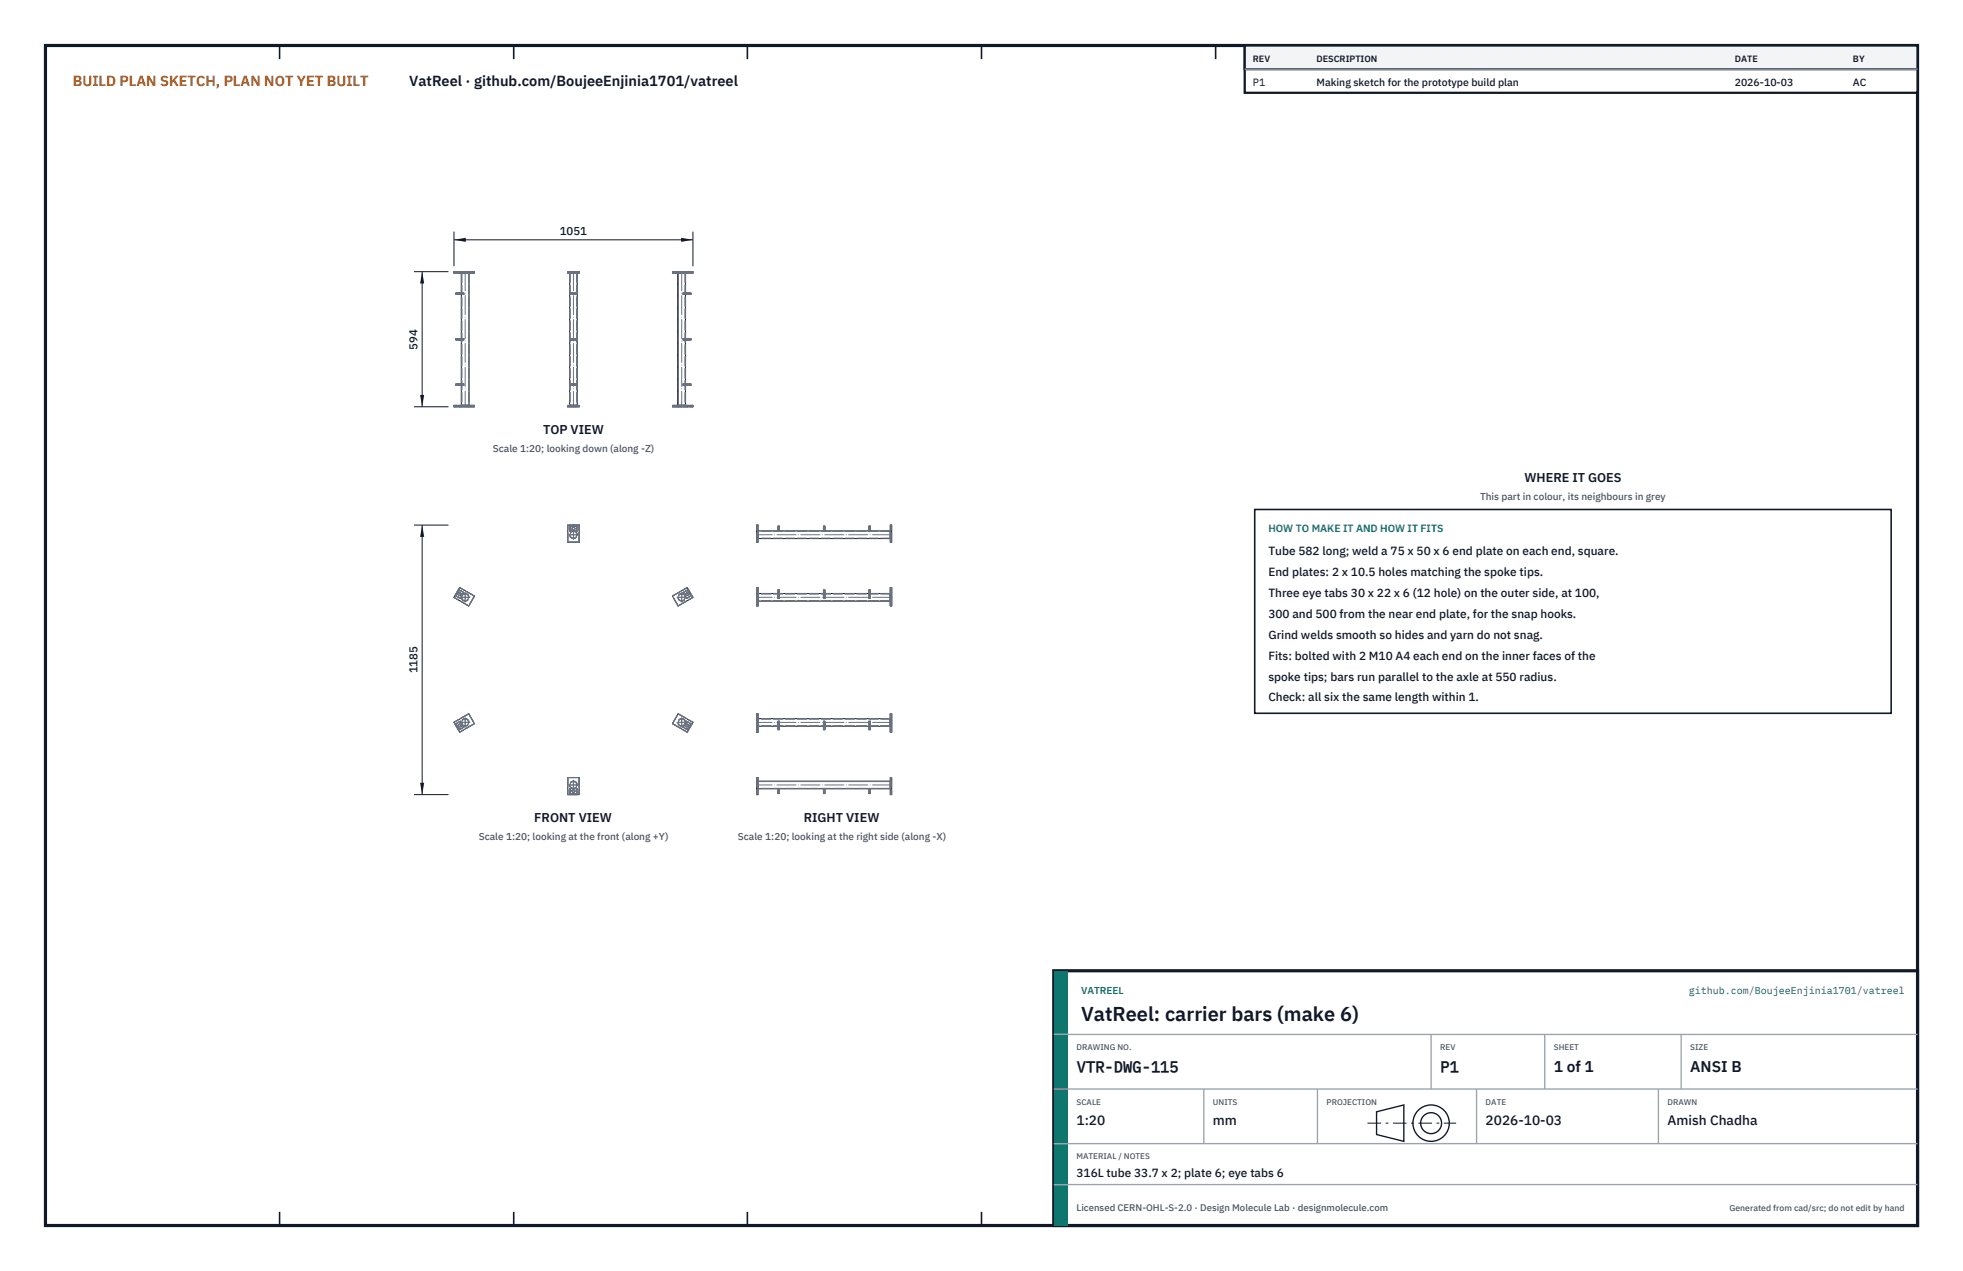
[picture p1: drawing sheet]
<svg xmlns="http://www.w3.org/2000/svg" width="432mm" height="279mm" viewBox="0 0 432 279" stroke-linecap="round" stroke-linejoin="round" font-family="sans-serif">
<path d="M10 10h411.8v259.4h-411.8z" fill="none" stroke="#111827" stroke-width=".7" stroke-linecap="butt"/>
<g fill="none" stroke="#111827" stroke-width=".35">
<path d="M61.5 10v3M113 10v3M164.4 10v3M215.9 10v3M267.4 10v3M318.9 10v3M370.3 10v3M61.5 266.4v3M113 266.4v3M164.4 266.4v3M215.9 266.4v3M267.4 266.4v3"/>
<path d="M318.9 266.4v3M370.3 266.4v3"/>
</g>
<g fill="none" stroke="#111727" stroke-width=".22">
<path d="M99.9 59.7h4.5v.3h-4.5zM101.1 59.7v.3M124.9 59.7h2.5v.3h-2.5zM147.9 59.7h4.5v.3h-4.5zM151.2 59.7v.3M100.3 64.4h1.7v.3h-1.7zM100.3 74.4h1.7v.3h-1.7zM101.1 64.4v.3M101.1 74.4v.3M101.5 60v4.4M101.5 64.7v9.7M101.5 74.7v9.7"/>
<path d="M103.2 60v29.1M125.3 60v29.1M125.4 64.4h1.5v.3h-1.5zM125.4 74.4h1.5v.3h-1.5zM127 60v29.1M149.1 60v29.1M150.3 64.4h1.7v.3h-1.7zM150.3 74.4h1.7v.3h-1.7zM150.8 60v4.4M150.8 64.7v9.7M150.8 74.7v9.7M151.2 64.4v.3"/>
<path d="M151.2 74.4v.3M99.9 89.1h4.5v.3h-4.5zM100.3 84.4h1.7v.3h-1.7zM101.1 84.4v.3M101.1 89.1v.3M101.5 84.7v4.4M124.9 89.1h2.5v.3h-2.5zM125.4 84.4h1.5v.3h-1.5zM147.9 89.1h4.5v.3h-4.5zM150.3 84.4h1.7v.3h-1.7zM150.8 84.7v4.4M151.2 89.1v.3"/>
<path d="M151.2 84.4v.3M124.9 115.4h2.5v3.8h-2.5zM166.4 115.4h.3v3.8h-.3zM166.7 116.7h4.4M166.7 118.4h29.1M171.1 115.7h.3v1.1h-.3zM171.4 116.7h9.7M181.1 115.7h.3v1.1h-.3zM181.4 116.7h9.7M191.1 115.7h.3v1.1h-.3zM191.4 116.7h4.4M195.8 115.4h.3v3.8h-.3z"/>
<path d="M101.1 129.2l3.3 1.8-1.3 2.2-3.2-1.9zM147.9 131l3.3-1.8 1.2 2.1-3.2 1.9zM166.4 129.2h.3v4h-.3zM166.4 131.3h.3M166.7 130.5h4.4M166.7 132.1h29.1M171.1 129.7h.3v1.9h-.3zM171.1 131h.3M171.4 130.5h9.7M181.1 129.7h.3v1.9h-.3zM181.1 131h.3M181.4 130.5h9.7"/>
<path d="M191.1 129.7h.3v1.9h-.3zM191.1 131h.3M191.4 130.5h4.4M195.8 129.2h.3v4h-.3zM195.8 131.3h.3M99.9 158.8l3.2-1.9 1.3 2.2-3.3 1.9zM149.2 156.9l3.2 1.9-1.2 2.2-3.3-1.9zM166.4 156.9h.3v4.1h-.3zM166.4 158.8h.3M166.7 158h29.1M166.7 159.6h4.4M171.1 158.6h.3v1.8h-.3z"/>
<path d="M171.1 159.1h.3M171.4 159.6h9.7M181.1 158.6h.3v1.8h-.3zM181.1 159.1h.3M181.4 159.6h9.7M191.1 158.6h.3v1.8h-.3zM191.1 159.1h.3M191.4 159.6h4.4M195.8 156.9h.3v4.1h-.3zM195.8 158.8h.3M124.9 170.9h2.5v3.8h-2.5zM166.4 170.9h.3v3.8h-.3z"/>
<path d="M166.7 171.7h29.1M166.7 173.4h4.4M171.1 173.3h.3v1.1h-.3zM171.4 173.4h9.7M181.1 173.3h.3v1.1h-.3zM181.4 173.4h9.7M191.1 173.3h.3v1.1h-.3zM191.4 173.4h4.4M195.8 170.9h.3v3.8h-.3z"/>
</g>
<g fill="none" stroke="#6a7180" stroke-width=".22" stroke-dasharray="2.1 .5">
<path d="M99.9 59.7h1.2M103.1 59.7h-3.2M103.1 59.7h1.3M104.4 59.7h-1.3M104.4 59.7h-3.3M124.9 59.7h2.5M127.4 59.7h-2.5M147.9 59.7h1.3M147.9 59.7h3.3M149.2 59.7h3.2M149.2 59.7h-1.3M151.2 59.7h1.2"/>
<path d="M99.9 60h1.2M99.9 60v-.3M100.3 64.4h.8M100.3 64.7h.8M100.3 74.4h.8M100.3 74.7h.8M100.3 64.7v-.3M100.3 74.7v-.3M100.9 64.4h.6M100.9 64.7h.6M100.9 74.4h.6M100.9 74.7h.6"/>
<path d="M100.9 64.4h.1M100.9 64.7h.1M100.9 74.4h.1M100.9 74.7h.1M100.9 64.4v.3M100.9 74.4v.3M101.1 64.7v-.3M101.1 74.7v-.3M101.1 60v-.3M101.3 64.4h-1M101.3 64.7v-.3M101.3 64.7h-1"/>
<path d="M101.3 74.4h-1M101.3 74.7v-.3M101.3 74.7h-1M101.3 64.4h.2M101.3 64.7h.2M101.3 74.4h.2M101.3 74.7h.2M101.5 64.4h-.6M101.5 64.7h-.6M101.5 74.4h-.6M101.5 74.7h-.6M101.5 64.4v.3"/>
<path d="M101.5 74.4v.3M101.5 60h1.7M101.5 60v29.1M101.5 64.4h-.2M101.5 64.7h-.2M101.5 74.4h-.2M101.5 74.7h-.2M101.5 64.4h.3M101.5 64.7h.3M101.5 74.4h.3M101.5 74.7h.3M101.6 60h1.5"/>
<path d="M101.6 60v29.1M101.8 64.4h-.3M101.8 64.7h-.3M101.8 64.4v.3M101.8 74.4h-.3M101.8 74.4v.3M101.8 74.7h-.3M101.8 64.4h.2M101.8 64.7h.2M101.8 74.4h.2M101.8 74.7h.2M102 64.4h-.2"/>
<path d="M102 64.7h-.2M102 74.4h-.2M102 74.7h-.2M102 64.4h-.9M102 64.7v-.3M102 64.7h-.9M102 74.4h-.9M102 74.7v-.3M102 74.7h-.9M103.1 60h-1.5M103.1 60v29.1M103.1 60v-.3"/>
<path d="M103.1 60h-3.2M103.1 60h1.3M103.2 60h-1.7M103.2 60v29.1M104.4 60h-1.3M104.4 60v-.3M104.4 60h-3.3M124.9 60v-.3M124.9 60h2.5M125.3 60h1.7M125.3 60v29.1M125.4 64.7v-.3"/>
<path d="M125.4 74.7v-.3M125.4 64.4h1.5M125.4 64.4h.5M125.4 64.7h1.5M125.4 64.7h.5M125.4 74.4h1.5M125.4 74.4h.5M125.4 74.7h.5M125.4 74.7h1.5M125.4 60h1.5M125.4 60v29.1M125.8 64.4h.6"/>
<path d="M125.8 64.7h.6M125.8 74.4h.6M125.8 74.7h.6M125.8 64.4h.3M125.8 64.7h.3M125.8 74.4h.3M125.8 74.7h.3M125.8 64.4v.3M125.8 74.4v.3M125.9 64.4v.3M125.9 74.4v.3M125.9 64.4h-.5"/>
<path d="M125.9 64.7h-.5M125.9 74.4h-.5M125.9 74.7h-.5M125.9 64.4h.5M125.9 64.7h.5M125.9 74.4h.5M125.9 74.7h.5M126.1 64.4h-.3M126.1 64.7h-.3M126.1 74.4h-.3M126.1 74.7h-.3M126.1 64.4h.3"/>
<path d="M126.1 64.7h.3M126.1 74.4h.3M126.1 74.7h.3M126.4 64.4h-.5M126.4 64.7h-.5M126.4 64.4v.3M126.4 74.4h-.5M126.4 74.4v.3M126.4 74.7h-.5M126.4 64.4h.5M126.4 64.7h.5M126.4 74.4h.5"/>
<path d="M126.4 74.7h.5M126.4 64.4h-.3M126.4 64.7h-.3M126.4 74.4h-.3M126.4 74.7h-.3M126.4 64.4h-.6M126.4 64.7h-.6M126.4 74.4h-.6M126.4 74.7h-.6M126.9 60h-1.5M126.9 60v29.1M126.9 64.4h-.5"/>
<path d="M126.9 64.7h-.5M126.9 64.7v-.3M126.9 74.4h-.5M126.9 74.7h-.5M126.9 74.7v-.3M127 60h-1.7M127 60v29.1M127.4 60h-2.5M127.4 60v-.3M147.9 60h1.3M147.9 60v-.3M147.9 60h3.3"/>
<path d="M149.1 60h1.7M149.2 60v-.3M149.2 60h3.2M149.2 60h-1.3M149.2 60h1.5M149.2 60v29.1M150.3 64.4h.2M150.3 64.4h.9M150.3 64.7h.2M150.3 64.7h.9M150.3 64.7v-.3M150.3 74.4h.2"/>
<path d="M150.3 74.4h.9M150.3 74.7h.2M150.3 74.7v-.3M150.3 74.7h.9M150.5 64.4h.3M150.5 64.7h.3M150.5 64.4v.3M150.5 74.4h.3M150.5 74.4v.3M150.5 74.7h.3M150.5 64.4h-.2M150.5 64.7h-.2"/>
<path d="M150.5 74.4h-.2M150.5 74.7h-.2M150.7 60h-1.5M150.7 60v29.1M150.8 64.4v.3M150.8 74.4v.3M150.8 64.4h.2M150.8 64.7h.2M150.8 74.4h.2M150.8 74.7h.2M150.8 64.4h-.3M150.8 64.7h-.3"/>
<path d="M150.8 74.4h-.3M150.8 74.7h-.3M150.8 60h-1.7M150.8 60v29.1M150.8 64.4h.6M150.8 64.7h.6M150.8 74.4h.6M150.8 74.7h.6M151 64.4h1M151 64.7v-.3M151 64.7h1M151 74.4h1"/>
<path d="M151 74.7v-.3M151 74.7h1M151 64.4h-.2M151 64.7h-.2M151 74.4h-.2M151 74.7h-.2M151.2 60h1.2M151.2 60v-.3M151.2 64.4h.8M151.2 64.7h.8M151.2 74.4h.8M151.2 74.7h.8"/>
<path d="M151.2 64.7v-.3M151.2 74.7v-.3M151.4 64.4h.1M151.4 64.7h.1M151.4 74.4h.1M151.4 74.7h.1M151.4 64.4h-.6M151.4 64.7h-.6M151.4 74.4h-.6M151.4 74.7h-.6M151.4 64.4v.3M151.4 74.4v.3"/>
<path d="M152 64.7v-.3M152 74.7v-.3M152.4 60v-.3M99.9 89.1h1.2M99.9 89.4v-.3M99.9 89.4h1.2M100.3 84.4h.8M100.3 84.7h.8M100.3 84.7v-.3M100.9 84.4h.6M100.9 84.7h.6M100.9 84.4h.1"/>
<path d="M100.9 84.7h.1M100.9 84.4v.3M101.1 84.7v-.3M101.1 89.4v-.3M101.3 84.4h-1M101.3 84.7v-.3M101.3 84.7h-1M101.3 84.4h.2M101.3 84.7h.2M101.5 84.4h-.6M101.5 84.7h-.6M101.5 84.4v.3"/>
<path d="M101.5 89.1h1.7M101.5 84.4h-.2M101.5 84.7h-.2M101.5 84.4h.3M101.5 84.7h.3M101.6 89.1h1.5M101.8 84.4h-.3M101.8 84.4v.3M101.8 84.7h-.3M101.8 84.4h.2M101.8 84.7h.2M102 84.4h-.2"/>
<path d="M102 84.7h-.2M102 84.4h-.9M102 84.7v-.3M102 84.7h-.9M103.1 89.1h-1.5M103.1 89.1h-3.2M103.1 89.4v-.3M103.1 89.4h-3.2M103.1 89.1h1.3M103.1 89.4h1.3M103.2 89.1h-1.7M104.4 89.1h-1.3"/>
<path d="M104.4 89.4h-1.3M104.4 89.1h-3.3M104.4 89.4v-.3M104.4 89.4h-3.3M124.9 89.4v-.3M124.9 89.1h2.5M124.9 89.4h2.5M125.3 89.1h1.7M125.4 84.7v-.3M125.4 84.4h1.5M125.4 84.4h.5M125.4 84.7h.5"/>
<path d="M125.4 84.7h1.5M125.4 89.1h1.5M125.8 84.4h.6M125.8 84.7h.6M125.8 84.4h.3M125.8 84.7h.3M125.8 84.4v.3M125.9 84.4v.3M125.9 84.4h-.5M125.9 84.7h-.5M125.9 84.4h.5M125.9 84.7h.5"/>
<path d="M126.1 84.4h-.3M126.1 84.7h-.3M126.1 84.4h.3M126.1 84.7h.3M126.4 84.4h-.5M126.4 84.4v.3M126.4 84.7h-.5M126.4 84.4h.5M126.4 84.7h.5M126.4 84.4h-.3M126.4 84.7h-.3M126.4 84.4h-.6"/>
<path d="M126.4 84.7h-.6M126.9 89.1h-1.5M126.9 84.4h-.5M126.9 84.7h-.5M126.9 84.7v-.3M127 89.1h-1.7M127.4 89.1h-2.5M127.4 89.4v-.3M127.4 89.4h-2.5M147.9 89.1h3.3M147.9 89.1h1.3M147.9 89.4v-.3"/>
<path d="M147.9 89.4h3.3M147.9 89.4h1.3M149.1 89.1h1.7M149.2 89.1h3.2M149.2 89.4v-.3M149.2 89.4h3.2M149.2 89.1h-1.3M149.2 89.4h-1.3M149.2 89.1h1.5M150.3 84.4h.2M150.3 84.4h.9M150.3 84.7h.2"/>
<path d="M150.3 84.7v-.3M150.3 84.7h.9M150.5 84.4h.3M150.5 84.4v.3M150.5 84.7h.3M150.5 84.4h-.2M150.5 84.7h-.2M150.7 89.1h-1.5M150.8 84.4v.3M150.8 84.4h.2M150.8 84.7h.2M150.8 84.4h-.3"/>
<path d="M150.8 84.7h-.3M150.8 89.1h-1.7M150.8 84.4h.6M150.8 84.7h.6M151 84.4h1M151 84.7v-.3M151 84.7h1M151 84.4h-.2M151 84.7h-.2M151.2 89.1h1.2M151.2 89.4v-.3M151.2 89.4h1.2"/>
<path d="M151.2 84.4h.8M151.2 84.7h.8M151.2 84.7v-.3M151.4 84.4h.1M151.4 84.7h.1M151.4 84.4h-.6M151.4 84.7h-.6M151.4 84.4v.3M152 84.7v-.3M152.4 89.4v-.3M124.9 119.2v-3.8M125.4 116.8v-1.1"/>
<path d="M125.9 116.8h-.5M125.9 116h.4v.4h-.4zM126.4 116.8h-.5M126.9 115.7h-1.5M126.9 116.8h-.5M126.9 116.8v-1.1M127.4 119.2h-2.5M127.4 119.2v-3.8M127.4 115.4h-2.5M166.4 115.4h.3M166.4 119.2h.3M166.4 119.2v-3.8"/>
<path d="M166.7 117.6v-.9M166.7 116.7v1.7M166.7 118.4v-.8M166.7 119.2v-3.8M166.7 117.6v-.8M166.7 116.8v1.5M166.7 118.3v-.7M171.1 116.8v-.1M171.1 116.7v.1M171.1 116.8h.3M171.1 116.8v-1.1M171.1 115.9v.6"/>
<path d="M171.1 116.5v-.6M171.1 115.7h.3M171.4 116.8v-.1M171.4 116.7v.1M171.4 116.8h-.3M171.4 116.8v-1.1M171.4 115.9v.6M171.4 116.5v-.6M171.4 115.9h-.3M171.4 116.5h-.3M181.1 116.8v-.1M181.1 116.7v.1"/>
<path d="M181.1 116.8h.3M181.1 116.8v-1.1M181.1 115.9v.6M181.1 116.5v-.6M181.1 115.7h.3M181.4 116.8v-.1M181.4 116.7v.1M181.4 116.8h-.3M181.4 116.8v-1.1M181.4 115.9v.6M181.4 116.5v-.6M181.4 115.9h-.3"/>
<path d="M181.4 116.5h-.3M191.1 116.8v-.1M191.1 116.7v.1M191.1 116.8h.3M191.1 116.8v-1.1M191.1 115.9v.6M191.1 116.5v-.6M191.1 115.7h.3M191.4 116.8v-.1M191.4 116.7v.1M191.4 116.8h-.3M191.4 116.8v-1.1"/>
<path d="M191.4 115.9v.6M191.4 116.5v-.6M191.4 115.9h-.3M191.4 116.5h-.3M195.8 119.2h.3M195.8 119.2v-3.8M195.8 117.6v-.9M195.8 116.7v1.7M195.8 118.4v-.8M195.8 115.4h.3M195.8 117.6v-.8M195.8 116.8v1.5"/>
<path d="M195.8 118.3v-.7M195.8 116.8h-29.1M195.8 118.3h-29.1M196.1 119.2v-3.8M101 130.4h.4v.5h-.4zM101.1 129.7l-.8 1.3M101.1 129.2l-1.2 2.1M101.3 131.6l-1-.6M101.5 131.2l-.2 .4M101.8 130.7l-.3 .5M102 130.3l-.2 .4M102 130.3l-.9-.6"/>
<path d="M103.1 133.2l-3.2-1.9M104.4 131l-1.3 2.2M104.4 131l-3.3-1.8M147.9 131l3.3-1.8M149.2 133.2l-1.3-2.2M149.2 133.2l3.2-1.9M150.3 130.3l.9-.6M150.5 130.7l-.2-.4M150.8 131.2l-.3-.5M150.9 130.4h.4v.5h-.4zM151 131.6l-.2-.4M151 131.6l1-.6"/>
<path d="M152 131l-.8-1.3M152.4 131.3l-1.2-2.1M166.4 131h.3M166.4 129.2h.3M166.4 131v-1.8M166.4 129.2v2.1M166.4 131.3h.3M166.4 131v2.2M166.4 133.2h.3M166.4 133.2v-1.9M166.4 133.2v-2.2M166.7 131.3v-.8"/>
<path d="M166.7 130.5v1.6M166.7 132.1v-.8M166.7 131v-1.8M166.7 129.2v2.1M166.7 131v2.2M166.7 133.2v-1.9M166.7 131.3v-.7M166.7 130.6v1.4M166.7 132v-.7M166.7 133.2v-2.2M171.1 130.7v.5M171.1 130.3v.4"/>
<path d="M171.1 130.3h.3M171.1 131.2v.4M171.1 131.6h.3M171.1 129.7v1.3M171.1 131.6v-.6M171.1 130.3v-.6M171.1 130.5v.4M171.1 130.9v-.6M171.1 130.3v.2M171.1 131h.3M171.1 129.7h.3M171.1 131.2v-.5"/>
<path d="M171.1 131.6v-.4M171.1 130.7v-.4M171.1 130.5v-.2M171.1 130.3v.6M171.1 130.9v-.4M171.4 130.7v.5M171.4 130.7h-.3M171.4 131.2h-.3M171.4 129.7v1.3M171.4 131.6v-.6M171.4 131.2v.4M171.4 130.3v.4"/>
<path d="M171.4 130.3v-.6M171.4 130.5v.4M171.4 130.9v-.6M171.4 130.3v.2M171.4 131.2v-.5M171.4 130.7v-.4M171.4 131.6v-.4M171.4 130.5v-.2M171.4 130.3v.6M171.4 130.9v-.4M171.4 130.3h-.3M171.4 130.9h-.3"/>
<path d="M171.4 130.5h-.3M181.1 130.7v.5M181.1 130.3v.4M181.1 130.3h.3M181.1 131.2v.4M181.1 131.6h.3M181.1 129.7v1.3M181.1 131.6v-.6M181.1 130.3v-.6M181.1 130.5v.4M181.1 130.9v-.6M181.1 130.3v.2"/>
<path d="M181.1 131h.3M181.1 129.7h.3M181.1 131.2v-.5M181.1 131.6v-.4M181.1 130.7v-.4M181.1 130.5v-.2M181.1 130.3v.6M181.1 130.9v-.4M181.4 130.7v.5M181.4 130.7h-.3M181.4 131.2h-.3M181.4 129.7v1.3"/>
<path d="M181.4 131.6v-.6M181.4 131.2v.4M181.4 130.3v.4M181.4 130.3v-.6M181.4 130.5v.4M181.4 130.9v-.6M181.4 130.3v.2M181.4 131.2v-.5M181.4 130.7v-.4M181.4 131.6v-.4M181.4 130.5v-.2M181.4 130.3v.6"/>
<path d="M181.4 130.9v-.4M181.4 130.3h-.3M181.4 130.9h-.3M181.4 130.5h-.3M191.1 130.7v.5M191.1 131.2v.4M191.1 131.6h.3M191.1 129.7v1.3M191.1 131.6v-.6M191.1 130.3v.4M191.1 130.3v-.6M191.1 130.5v.4"/>
<path d="M191.1 130.9v-.6M191.1 130.3v.2M191.1 130.3h.3M191.1 131h.3M191.1 129.7h.3M191.1 131.2v-.5M191.1 130.7v-.4M191.1 131.6v-.4M191.1 130.5v-.2M191.1 130.3v.6M191.1 130.9v-.4M191.4 130.7v.5"/>
<path d="M191.4 131.2h-.3M191.4 130.7h-.3M191.4 129.7v1.3M191.4 131.6v-.6M191.4 131.2v.4M191.4 130.3v.4M191.4 130.3v-.6M191.4 130.5v.4M191.4 130.9v-.6M191.4 130.3v.2M191.4 131.2v-.5M191.4 130.7v-.4"/>
<path d="M191.4 131.6v-.4M191.4 130.5v-.2M191.4 130.3v.6M191.4 130.9v-.4M191.4 130.3h-.3M191.4 130.9h-.3M191.4 130.5h-.3M195.8 131v2.2M195.8 133.2h.3M195.8 131h.3M195.8 131v-1.8M195.8 129.2v2.1"/>
<path d="M195.8 133.2v-1.9M195.8 131.3v-.8M195.8 130.5v1.6M195.8 132.1v-.8M195.8 131.3h.3M195.8 129.2h.3M195.8 131.3v-.7M195.8 130.6v1.4M195.8 132v-.7M195.8 133.2v-2.2M195.8 130.5h-29.1M195.8 132.1h-29.1"/>
<path d="M195.8 130.6h-29.1M195.8 132h-29.1M196.1 131v2.2M196.1 133.2v-1.9M196.1 131v-1.8M196.1 129.2v2.1M196.1 133.2v-2.2M99.9 158.8l1.2 2.2M100.3 159.1l.8 1.3M101 159.3h.4v.4h-.4zM101.3 158.6l.2 .4M101.3 158.6l-1 .5"/>
<path d="M101.5 159l.3 .4M101.8 159.4l.2 .5M102 159.9l-.9 .5M103.1 156.9l1.3 2.2M103.1 156.9l-3.2 1.9M104.4 159.1l-3.3 1.9M147.9 159.1l1.3-2.2M147.9 159.1l3.3 1.9M149.2 156.9l3.2 1.9M150.3 159.9l.2-.5M150.3 159.9l.9 .5M150.5 159.4l.3-.4"/>
<path d="M150.8 159l.2-.4M150.9 159.3h.4v.4h-.4zM151 158.6l1 .5M166.4 156.9h.3M166.4 158.8h.3M166.4 156.9v1.9M166.4 158.8v2.2M166.4 156.9v2.2M166.4 159.1h.3M166.4 159.1v1.9M166.4 159.1v-2.2M166.7 158.8v-.8"/>
<path d="M166.7 158v1.6M166.7 159.6v-.8M166.7 156.9v1.9M166.7 158.8v2.2M166.7 156.9v2.2M166.7 159.1v1.9M166.7 158.8v-.7M166.7 158.1v1.4M166.7 159.5v-.7M166.7 159.1v-2.2M171.1 159v.4M171.1 158.6v.4"/>
<path d="M171.1 158.6h.3M171.1 159.4v.5M171.1 159.9h.3M171.1 159.1v1.3M171.1 159.9v.5M171.1 158.6v.5M171.1 159.6v.2M171.1 159.8v-.6M171.1 159.2v.4M171.1 159.1h.3M171.1 159.4v-.4M171.1 159.9v-.5"/>
<path d="M171.1 159v-.4M171.1 159.6v-.4M171.1 159.2v.6M171.1 159.8v-.2M171.4 159v.4M171.4 159h-.3M171.4 159.4h-.3M171.4 159.1v1.3M171.4 159.9v.5M171.4 159.4v.5M171.4 158.6v.4M171.4 158.6v.5"/>
<path d="M171.4 159.6v.2M171.4 159.8v-.6M171.4 159.2v.4M171.4 159.4v-.4M171.4 159v-.4M171.4 159.9v-.5M171.4 159.6v-.4M171.4 159.2v.6M171.4 159.8v-.2M171.4 159.2h-.3M171.4 159.8h-.3M171.4 159.6h-.3"/>
<path d="M181.1 159v.4M181.1 158.6v.4M181.1 158.6h.3M181.1 159.4v.5M181.1 159.9h.3M181.1 159.1v1.3M181.1 159.9v.5M181.1 158.6v.5M181.1 159.6v.2M181.1 159.8v-.6M181.1 159.2v.4M181.1 159.1h.3"/>
<path d="M181.1 159.4v-.4M181.1 159.9v-.5M181.1 159v-.4M181.1 159.6v-.4M181.1 159.2v.6M181.1 159.8v-.2M181.4 159v.4M181.4 159h-.3M181.4 159.4h-.3M181.4 159.1v1.3M181.4 159.9v.5M181.4 159.4v.5"/>
<path d="M181.4 158.6v.4M181.4 158.6v.5M181.4 159.6v.2M181.4 159.8v-.6M181.4 159.2v.4M181.4 159.4v-.4M181.4 159v-.4M181.4 159.9v-.5M181.4 159.6v-.4M181.4 159.2v.6M181.4 159.8v-.2M181.4 159.2h-.3"/>
<path d="M181.4 159.8h-.3M181.4 159.6h-.3M191.1 159v.4M191.1 159.4v.5M191.1 159.9h.3M191.1 159.1v1.3M191.1 159.9v.5M191.1 158.6v.4M191.1 158.6v.5M191.1 159.6v.2M191.1 159.8v-.6M191.1 159.2v.4"/>
<path d="M191.1 158.6h.3M191.1 159.1h.3M191.1 159.4v-.4M191.1 159v-.4M191.1 159.9v-.5M191.1 159.6v-.4M191.1 159.2v.6M191.1 159.8v-.2M191.4 159v.4M191.4 159.4h-.3M191.4 159h-.3M191.4 159.1v1.3"/>
<path d="M191.4 159.9v.5M191.4 159.4v.5M191.4 158.6v.4M191.4 158.6v.5M191.4 159.6v.2M191.4 159.8v-.6M191.4 159.2v.4M191.4 159.4v-.4M191.4 159v-.4M191.4 159.9v-.5M191.4 159.6v-.4M191.4 159.2v.6"/>
<path d="M191.4 159.8v-.2M191.4 159.2h-.3M191.4 159.8h-.3M191.4 159.6h-.3M195.8 156.9v2.2M195.8 159.1h.3M195.8 156.9h.3M195.8 156.9v1.9M195.8 158.8v2.2M195.8 159.1v1.9M195.8 158.8v-.8M195.8 158v1.6"/>
<path d="M195.8 159.6v-.8M195.8 158.8h.3M195.8 158.8v-.7M195.8 158.1v1.4M195.8 159.5v-.7M195.8 159.1v-2.2M195.8 158h-29.1M195.8 159.6h-29.1M195.8 158.1h-29.1M195.8 159.5h-29.1M196.1 156.9v2.2M196.1 159.1v1.9"/>
<path d="M196.1 156.9v1.9M196.1 158.8v2.2M196.1 159.1v-2.2M124.9 170.9h2.5M124.9 170.9v3.8M124.9 174.7h2.5M125.4 174.4h1.5M125.4 173.3h.5M125.4 173.3v1.1M125.9 173.3h.5M125.9 173.7h.4v.4h-.4zM126.4 173.3h.5"/>
<path d="M126.9 173.3v1.1M127.4 170.9v3.8M151.2 161l1.2-2.2M151.2 160.4l.8-1.3M166.4 161h.3M166.4 170.9h.3M166.4 174.7h.3M166.4 170.9v3.8M166.7 172.6v-.9M166.7 171.7v1.7M166.7 173.4v-.8M166.7 170.9v3.8"/>
<path d="M166.7 172.6v-.8M166.7 171.8v1.5M166.7 173.3v-.7M171.1 160.4h.3M171.1 173.3v.1M171.1 173.4v-.1M171.1 173.3h.3M171.1 173.3v1.1M171.1 174.2v-.6M171.1 173.6v.6M171.1 174.4h.3M171.4 173.3v.1"/>
<path d="M171.4 173.4v-.1M171.4 173.3h-.3M171.4 173.3v1.1M171.4 174.2v-.6M171.4 173.6v.6M171.4 174.2h-.3M171.4 173.6h-.3M181.1 160.4h.3M181.1 173.3v.1M181.1 173.4v-.1M181.1 173.3h.3M181.1 173.3v1.1"/>
<path d="M181.1 174.2v-.6M181.1 173.6v.6M181.1 174.4h.3M181.4 173.3v.1M181.4 173.4v-.1M181.4 173.3h-.3M181.4 173.3v1.1M181.4 174.2v-.6M181.4 173.6v.6M181.4 174.2h-.3M181.4 173.6h-.3M191.1 160.4h.3"/>
<path d="M191.1 173.3v.1M191.1 173.4v-.1M191.1 173.3v1.1M191.1 174.2v-.6M191.1 173.6v.6M191.1 173.3h.3M191.1 174.4h.3M191.4 173.3v.1M191.4 173.4v-.1M191.4 173.3h-.3M191.4 173.3v1.1M191.4 174.2v-.6"/>
<path d="M191.4 173.6v.6M191.4 174.2h-.3M191.4 173.6h-.3M195.8 161h.3M195.8 170.9h.3M195.8 170.9v3.8M195.8 172.6v-.9M195.8 171.7v1.7M195.8 173.4v-.8M195.8 174.7h.3M195.8 172.6v-.8M195.8 171.8v1.5"/>
<path d="M195.8 173.3v-.7M195.8 171.8h-29.1M195.8 173.3h-29.1M196.1 170.9v3.8"/>
<circle cx="126.1" cy="117.6" r=".85"/>
<circle cx="126.1" cy="117.6" r=".75"/>
<circle cx="102.3" cy="131.3" r=".85"/>
<circle cx="102.3" cy="131.3" r=".75"/>
<circle cx="150" cy="131.3" r=".85"/>
<circle cx="150" cy="131.3" r=".75"/>
<circle cx="102.3" cy="158.8" r=".85"/>
<circle cx="102.3" cy="158.8" r=".75"/>
<circle cx="150" cy="158.8" r=".85"/>
<circle cx="150" cy="158.8" r=".75"/>
<circle cx="126.1" cy="172.6" r=".85"/>
<circle cx="126.1" cy="172.6" r=".75"/>
</g>
<g fill="none" stroke="#6a7180" stroke-width=".22" stroke-dasharray="4.2 .5 0 .5">
<path d="M102.3 59.7v29.7M126.1 59.7v29.7M150 59.7v29.7M125.1 117.6h2.1M125.2 117.6h1.9M126.1 118.6v-2.1M126.1 118.5v-1.9M196.1 117.6h-29.7M101.3 131.3h2.1M101.4 131.3h1.9M102.3 132.4v-2.1M102.3 132.2v-1.8"/>
<path d="M148.9 131.3h2.1M149 131.3h1.9M150 132.4v-2.1M150 132.2v-1.8M196.1 131.3h-29.7M101.3 158.8h2.1M101.4 158.8h1.9M102.3 159.9v-2.1M102.3 159.7v-1.8M148.9 158.8h2.1M149 158.8h1.9M150 159.9v-2.1"/>
<path d="M150 159.7v-1.8M196.1 158.8h-29.7M125.1 172.6h2.1M125.2 172.6h1.9M126.1 173.6v-2.1M126.1 173.5v-1.9M196.1 172.6h-29.7"/>
</g>
<path d="M99.9 50.9v7.6M99.9 52.7h52.5M152.4 50.9v7.6" fill="none" stroke="#111827" stroke-width=".22"/>
<path d="M99.9 52.7l2.6-.4v.9zM149.8 52.3v.9l2.6-.5z" fill="#111827"/>
<path d="M91.1 59.7h7.6M92.9 59.7v29.7M91.1 89.4h7.6" fill="none" stroke="#111827" stroke-width=".22"/>
<path d="M92.9 59.7l-.5 2.6h.9zM92.4 86.8h.9l-.4 2.6z" fill="#111827"/>
<path d="M91.1 115.4h7.6M92.9 115.4v59.3M91.1 174.7h7.6" fill="none" stroke="#111827" stroke-width=".22"/>
<path d="M92.9 115.4l-.5 2.6h.9zM92.4 172.1h.9l-.4 2.6z" fill="#111827"/>
<path d="M276 112h140v44.8h-140z" fill="#fff" stroke="#111827" stroke-width=".35"/>
<path d="M273.8 10h148v10.4h-148z" fill="#fff" stroke="#111827" stroke-width=".5"/>
<path d="M273.8 10h148v5.2h-148z" fill="#f3f4f6" stroke="#111827" stroke-width=".5"/>
<path d="M273.8 15.2h148" fill="none" stroke="#9ca3af" stroke-width=".3"/>
<path d="M231.8 213.4h190v56h-190z" fill="#fff" stroke="#111827" stroke-width=".7" stroke-linecap="butt"/>
<path d="M231.8 213.4h3v56h-3z" fill="#0f766e"/>
<path d="M231.8 227.4h190M231.8 239.4h190M264.8 239.4v12M289.8 239.4v12M314.8 227.4v12M324.8 239.4v12M339.8 227.4v12M364.8 239.4v12M369.8 227.4v12M231.8 251.4h190M231.8 260.4h190" fill="none" stroke="#9ca3af" stroke-width=".3"/>
<g fill="none" stroke="#111827" stroke-width=".3">
<path d="M302.8 244.4l6-1.5v8l-6-1.5z"/>
<circle cx="314.8" cy="246.9" r="4"/>
<circle cx="314.8" cy="246.9" r="2.3"/>
</g>
<path d="M300.8 246.9h19.5" fill="none" stroke="#111827" stroke-width=".22" stroke-dasharray="3 1 .6 1" stroke-linecap="butt"/>
<text font-size="4.4" fill="#111827" x="237.8" y="224.4">VatReel: carrier bars (make 6)</text>
<g font-size="3.4" fill="#111827">
<text x="236.8" y="235.6">VTR-DWG-115</text>
<text x="316.8" y="235.6">P1</text>
<text x="341.8" y="235.6">1 of 1</text>
<text x="371.8" y="235.6">ANSI B</text>
</g>
<text font-size="3.2" fill="#b45309" x="16" y="19">BUILD PLAN SKETCH, PLAN NOT YET BUILT</text>
<text font-size="3.2" fill="#111827" x="90" y="19">VatReel · github.com/BoujeeEnjinia1701/vatreel</text>
<g font-size="3" fill="#111827">
<text x="236.8" y="247.2">1:20</text>
<text x="266.8" y="247.2">mm</text>
<text x="326.8" y="247.2">2026-10-03</text>
<text x="366.8" y="247.2">Amish Chadha</text>
</g>
<g font-size="2.8" fill="#111827">
<text x="119.5" y="95.4">TOP VIEW</text>
<text x="335.3" y="106">WHERE IT GOES</text>
<text x="117.5" y="180.7">FRONT VIEW</text>
<text x="176.8" y="180.7">RIGHT VIEW</text>
</g>
<g font-size="2.6" fill="#111827">
<text x="279" y="122">Tube 582 long; weld a 75 x 50 x 6 end plate on each end, square.</text>
<text x="279" y="126.6">End plates: 2 x 10.5 holes matching the spoke tips.</text>
<text x="279" y="131.2">Three eye tabs 30 x 22 x 6 (12 hole) on the outer side, at 100,</text>
<text x="279" y="135.8">300 and 500 from the near end plate, for the snap hooks.</text>
<text x="279" y="140.4">Grind welds smooth so hides and yarn do not snag.</text>
<text x="279" y="145">Fits: bolted with 2 M10 A4 each end on the inner faces of the</text>
<text x="279" y="149.6">spoke tips; bars run parallel to the axle at 550 radius.</text>
<text x="279" y="154.2">Check: all six the same length within 1.</text>
<text x="236.8" y="258.8">316L tube 33.7 x 2; plate 6; eye tabs 6</text>
</g>
<g font-size="2.5" fill="#111827">
<text x="123.1" y="51.7">1051</text>
<text x="91.9" y="76.9" transform="rotate(-90 91.9 76.9)">594</text>
<text x="91.9" y="148" transform="rotate(-90 91.9 148)">1185</text>
</g>
<g font-size="2.3" fill="#111827">
<text x="275.6" y="18.8">P1</text>
<text x="289.6" y="18.8">Making sketch for the prototype build plan</text>
<text x="381.6" y="18.8">2026-10-03</text>
<text x="407.6" y="18.8">AC</text>
</g>
<text font-size="2.3" fill="#0f766e" x="279" y="117">HOW TO MAKE IT AND HOW IT FITS</text>
<g font-size="2.2" fill="#4b5563">
<text x="108.4" y="99.4">Scale 1:20; looking down (along -Z)</text>
<text x="325.6" y="110">This part in colour, its neighbours in grey</text>
<text x="105.3" y="184.7">Scale 1:20; looking at the front (along +Y)</text>
<text x="162.3" y="184.7">Scale 1:20; looking at the right side (along -X)</text>
</g>
<g font-size="2.2" fill="#0f766e">
<text x="237.8" y="218.4">VATREEL</text>
<text x="371.5" y="218.4">github.com/BoujeeEnjinia1701/vatreel</text>
</g>
<text font-size="2.1" fill="#4b5563" x="236.8" y="266.2">Licensed CERN-OHL-S-2.0 · Design Molecule Lab · designmolecule.com</text>
<g font-size="2" fill="#111827">
<text x="275.6" y="13.6">REV</text>
<text x="289.6" y="13.6">DESCRIPTION</text>
<text x="381.6" y="13.6">DATE</text>
<text x="407.6" y="13.6">BY</text>
</g>
<text font-size="1.9" fill="#4b5563" x="380.4" y="266.2">Generated from cad/src; do not edit by hand</text>
<g font-size="1.8" fill="#4b5563">
<text x="236.8" y="230.8">DRAWING NO.</text>
<text x="316.8" y="230.8">REV</text>
<text x="341.8" y="230.8">SHEET</text>
<text x="371.8" y="230.8">SIZE</text>
<text x="236.8" y="242.8">SCALE</text>
<text x="266.8" y="242.8">UNITS</text>
<text x="291.8" y="242.8">PROJECTION</text>
<text x="326.8" y="242.8">DATE</text>
<text x="366.8" y="242.8">DRAWN</text>
<text x="236.8" y="254.8">MATERIAL / NOTES</text>
</g>
</svg>
